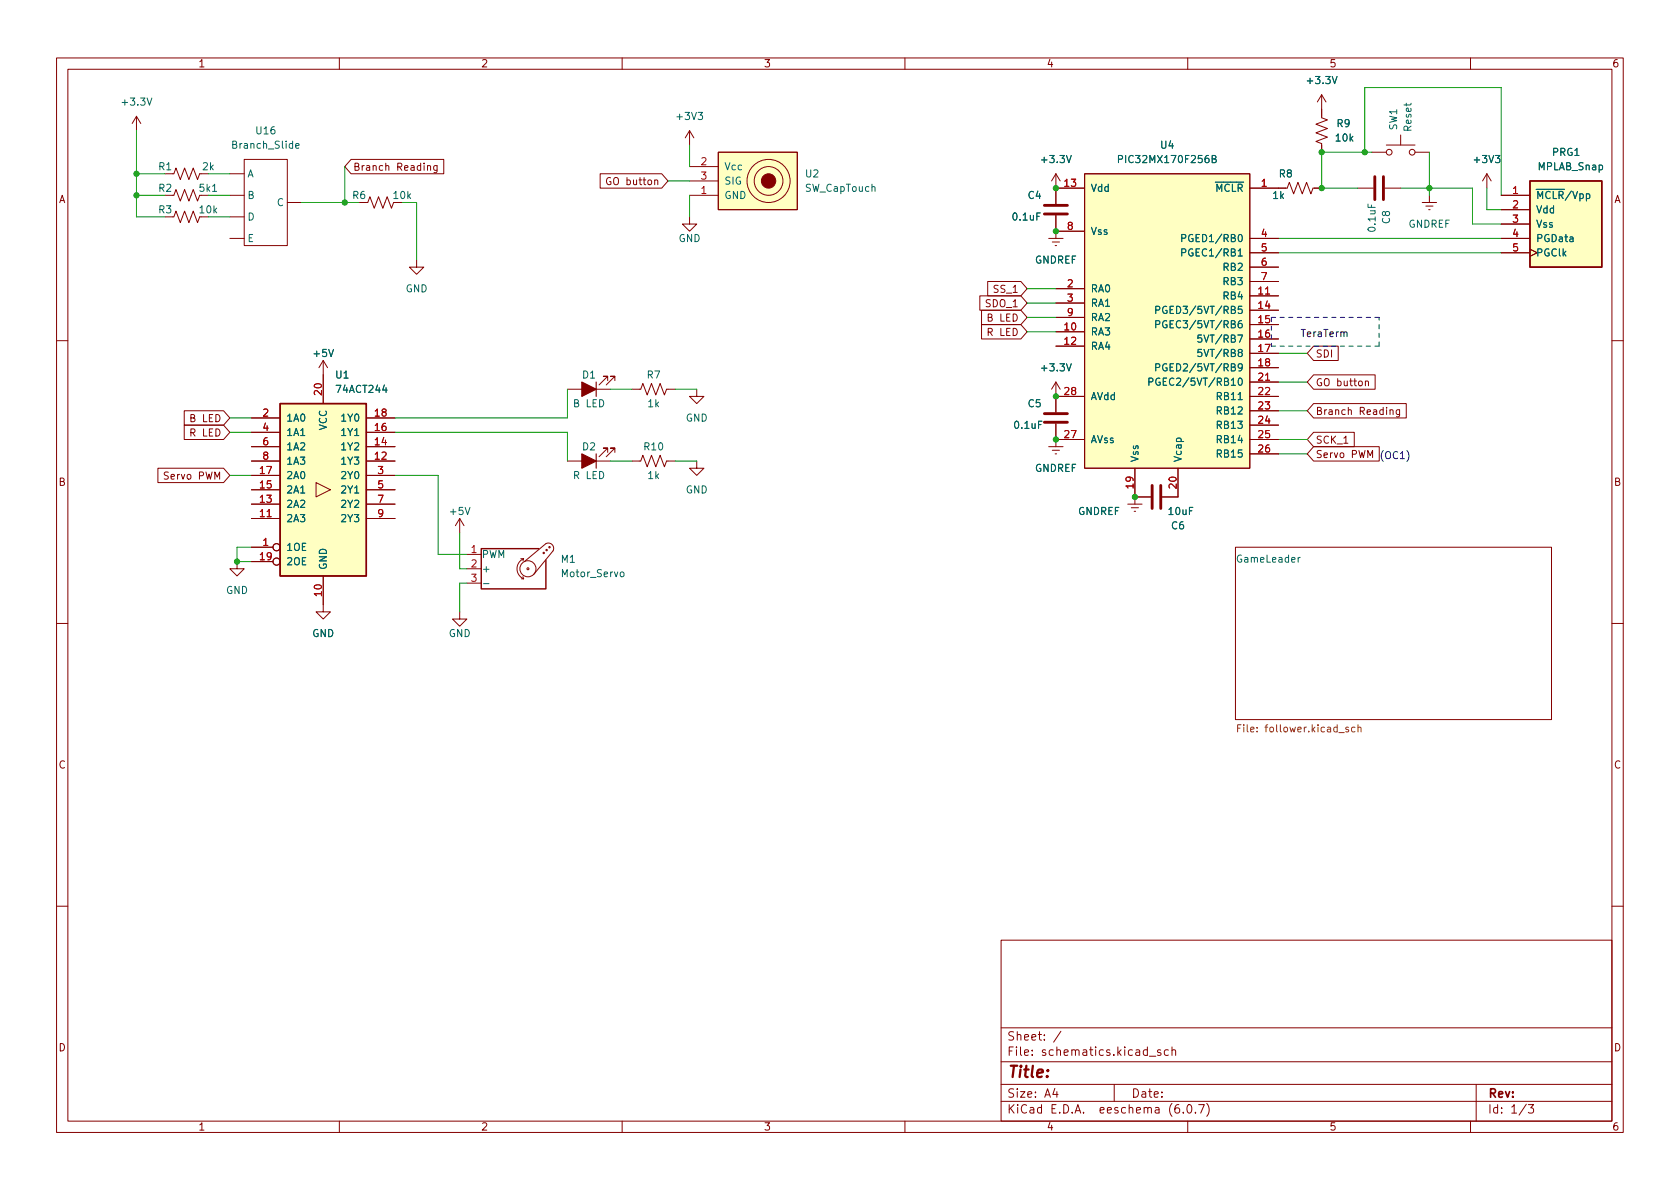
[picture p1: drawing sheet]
<svg xmlns="http://www.w3.org/2000/svg" width="297mm" height="210mm" viewBox="0 0 297 210" stroke-linecap="round" stroke-linejoin="round" font-family="sans-serif">
<g fill="none" stroke="#840000" stroke-width=".18">
<path d="M10 10.2h277v190.1h-277zM12 12.2h273v186.1h-273zM60 10.2v2M110 10.2v2M160 10.2v2M210 10.2v2M233.7 16.8v4l1 .4-2 .8 2 .7-2 .8 2 .8-2 .7 1 .4v1.5M233.7 16.8l-.8 1.2M233.7 16.8l.7 1.2M260 10.2v2M24.1 20.6l-.7 1.2M24.1 20.6v2.5"/>
<path d="M24.1 20.6l.8 1.2M29.2 34.5h1.5l.4-1 .8 2.1 .7-2.1 .8 2.1 .8-2.1 .7 2.1 .4-1.1M29.2 30.7h1.5l.4-1 .8 2 .7-2 .8 2 .8-2 .7 2 .4-1h1.5M30.7 38.3l.4-1 .8 2.1 .7-2.1 .8 2.1 .8-2.1 .7 2.1 .4-1.1M40.6 34.5h2.6M40.6 30.7h2.6M40.6 38.3h2.6M43.2 28.2h7.6v15.2h-7.6zM50.8 35.8h2.5M62.1 28.2h16.4v2.5h-16.4l-1.1-1.2zM65 35.8l.4-1 .8 2 .7-2 .8 2 .8-2 .7 2 .4-1M75.6 29.4l.2-.1h.3v.8"/>
<path d="M77.3 29.3v1l-.3 .2h-.3M77.3 29.3h-.4l-.2 .2 .1 .6h.5M106.1 30.7h10.9l1.1 1.3-1.1 1.3h-10.9zM108 31.5a.59 .59 0 0 0-.8 .5 .59 .59 0 0 0 .8 .6v-.5h-.2M121.9 38.3v1.3h1.3l-1.3 1.3-1.3-1.3h1.3M121.9 34.5h5.1M121.9 29.5h5.1M121.9 32h5.1M121.9 23.1l-.7 1.3M121.9 23.1v2.5M121.9 23.1l.8 1.3M127 26.9h14v10.2h-14z"/>
<path d="M186.7 33.3h5.1M186.7 30.7l-.8 1.3M186.7 30.7v5.4M186.7 38.1v4.1M186.7 30.7l.8 1.3M191.8 30.7h29.2v52.1h-29.2zM221 33.3h6.6l.4-1 .7 2 .8-2 .8 2 .7-2 .8 2 .4-1h1.5M240 33.3h2.8M242.6 26.9h2.5M244.9 33.3h2.7M245.1 25.6h5.1M247.6 23.9v1.7"/>
<path d="M250.2 26.9h2.5M251.5 35.8h2.5M252.1 36.4h1.3M252.6 37.1h.3M252.7 34.5v1.3M262.9 30.7l-.8 1.3M262.9 30.7v2.6M262.9 30.7l.8 1.3M265.4 37.1h5.1M265.4 34.5h5.1M265.4 39.6h5.1M40.6 42.2h2.6"/>
<path d="M73.7 46v1.2h1.2l-1.2 1.3-1.3-1.3h1.3M173.2 52.3h7.3l1.1 1.3-1.1 1.3h-7.3zM173.5 54.9h7l1.1 1.2-1.1 1.3h-7zM173.5 57.4h7l1.1 1.3-1.1 1.2h-7zM174.6 49.8h5.9l1.1 1.2-1.1 1.3h-5.9zM185.4 42.2h2.6M186.1 42.8h1.2M186.6 43.4h.2M186.7 58.7h5.1M186.7 51h5.1M186.7 53.6h5.1M186.7 40.9h5.1"/>
<path d="M186.7 56.1h5.1M221 42.2h5.1M221 52.3h5.1M221 54.9h5.1M221 57.4h5.1M221 59.9h5.1M221 44.7h5.1M221 47.2h5.1M221 49.8h5.1M265.4 42.2h5.1M265.4 44.7h5.1M270.5 44.1l1.3 .6-1.3 .6"/>
<path d="M10 60.2h2M32.6 72.6h6.9l1.1 1.3-1.1 1.3h-6.9zM32.6 75.2h6.9l1.1 1.2-1.1 1.3h-6.9zM44.4 79h5.1M44.4 76.4h5.1M44.4 73.9h5.1M57.1 63.7v7.7M57.1 63.7l-.7 1.3M57.1 63.7l.8 1.3M64.8 79h5M64.8 76.4h5M64.8 73.9h5"/>
<path d="M100.3 68.8h7.6M107.4 67.3v-.8h-.7h.7l-1.5 1.6M108.7 67.3v-.8h-.8h.8l-1.5 1.6M111.8 68.8h1.5l.4-1 .7 2 .8-2 .8 2 .7-2 .8 2 .4-1h1.5M123.2 68.8v1.3h1.3l-1.3 1.3-1.3-1.3h1.3M185.4 79h2.6M186.1 79.6h1.2M186.7 67.6v5.3M186.7 74.9v4.1M186.7 61.2h5.1M186.7 70.1h5.1M186.7 77.7h5.1"/>
<path d="M186.7 67.6l-.8 1.2M186.7 67.6l.8 1.2M221 62.5h5.1M221 65h5.1M221 67.6h5.1M221 70.1h5.1M221 72.6h5.1M221 75.2h5.1M221 77.7h5.1M232.3 61.2h4.3v2.5h-4.3l-1.2-1.2zM232.3 66.3h10.8v2.5h-10.8l-1.2-1.2zM232.3 79h11.6v2.5h-11.6l-1.2-1.2z"/>
<path d="M232.3 71.4h16.3v2.5h-16.3l-1.2-1.3zM232.3 76.4h7.1v2.6h-7.1l-1.2-1.3zM241.4 67.5l.2-.1h.3l.1 .8M241.4 67.4v.8M245.8 72.6l.1-.1h.4v.8M247.5 72.5v1l-.3 .2h-.3M247.5 72.5h-.4l-.2 .2 .1 .5h.5M285 60.2h2M27.9 82.8h11.6l1.1 1.3-1.1 1.2h-11.6zM41.9 99.3v1.3h1.3l-1.3 1.2-1.3-1.2h1.3M44.4 81.5h5.1M44.4 89.1h5.1"/>
<path d="M44.4 96.8h3.9M44.4 91.7h5.1M44.4 86.6h5.1M44.4 84.1h5.1M44.4 99.3h3.9M55.9 85.3l2.5 1.3-2.5 1.3zM64.8 81.5h5M64.8 89.1h5M64.8 91.7h5M64.8 86.6h5M64.8 84.1h5M81.3 91.7l-.8 1.3"/>
<path d="M81.3 91.7v2.5M81.3 91.7l.7 1.3M82.5 98h2.6M92.1 98.8h.5M92.6 98.8a1.93 1.93 0 0 0-1.2 1.8 1.93 1.93 0 0 0 1.2 1.8M92.6 98.8l-.1 .4M92.7 99.3l3.8-3.2a.94 .94 0 0 1 1.1 .2 .94 .94 0 0 1 .2 1.1l-3.4 4.2M100.3 81.5h7.6M107.4 80v-.8h-.7h.7l-1.5 1.6M108.7 80v-.8h-.8h.8l-1.5 1.6M111.8 81.5h1.5l.4-1 .7 2 .8-2 .8 2 .7-2 .8 2 .4-1h1.5M123.2 81.5v1.3h1.3l-1.3 1.3-1.3-1.3h1.3"/>
<path d="M186.6 80.3h.2M199.4 89.1h2.5M200 89.8h1.3M200.5 90.4h.3M200.7 82.8v6.3M200.7 87.9h2.8M208.3 82.8v5.1h-2.8M218.4 96.8h55.9v30.4h-55.9zM221 80.3h5.1M241.8 80.9v-1.2l.5 .9 .4-.9v1.2M10 110.2h2M57.1 101.8v6.4h1.3l-1.3 1.3-1.2-1.3h1.2"/>
<path d="M81.3 108.2v1.3h1.2l-1.2 1.2-1.3-1.2h1.3M82.5 100.6h2.6M82.5 103.1h2.6M92.2 102.4h.4M92.5 102l.1 .4M285 110.2h2M10 160.2h2M177 166.3h108v32h-108zM285 160.2h2M60 198.3v2M110 198.3v2M160 198.3v2"/>
<path d="M177 194.8h108M177 191.8h108M177 187.8h108M177 181.8h108M186.5 192.5l-.4 1h1M186.9 193v1M187.6 182.4l-1.3 1.9M197 191.8v3M203.2 186.8h1.2M205.2 185.7l-.3-.1-.3 .2 .1 .3 .5 .1v.4h-.6M206.6 185.7l-.5-.1-.2 .3v.4l.1 .3h.6M207.2 185.8l.2-.2 .4 .1 .1 .9"/>
<path d="M207.2 185.1v1.5M208.4 195.3a.59 .59 0 0 0-.7 .7v.5l.2 .3h.4l.2-.1 .1-.5-.2-.2-.4-.1-.3 .3M209.2 196.7v.1M210 198.3v2M210.1 195.4l.1-.1a.81 .81 0 0 1 .6 .7 .81 .81 0 0 1-.3 .8h-.1a.81 .81 0 0 1-.6-.6 .81 .81 0 0 1 .3-.8zM211.4 196.7v.1M211.9 195.3h1l-.6 1.5M213.4 195.1a1.72 1.72 0 0 1 0 2.3M260 198.3v2M261 191.8v6.5M269.9 195.3l-1.3 1.9M270.2 195.3h1l-.6 .6 .5 .1v.7l-.2 .1h-.5l-.2-.1"/>
<circle cx="135.9" cy="32" r="2.54"/>
<circle cx="135.9" cy="32" r="3.8"/>
<circle cx="245.6" cy="26.9" r=".51"/>
<circle cx="249.7" cy="26.9" r=".51"/>
<circle cx="48.9" cy="99.3" r=".63"/>
<circle cx="48.9" cy="96.8" r=".63"/>
<circle cx="96.1" cy="97.8" r=".13"/>
<circle cx="96.6" cy="97.3" r=".13"/>
<circle cx="97.2" cy="96.8" r=".13"/>
<circle cx="93.3" cy="100.6" r=".18"/>
<circle cx="93.3" cy="100.6" r="1.42"/>
</g>
<path d="M218.4 96.8h55.9v30.4h-55.9z" fill="#fff" stroke="#fff" stroke-width=".18"/>
<g fill="none" stroke="#006464" stroke-width=".18">
<path d="M52.3 25.8l.6-.1-.1-.3h-.3l-.2 .2v.6h.5M197.8 28.2l.6-.1 .1-.2-.1-.3-.6-.1v1.3M214.3 28.1l.6-.1 .1-.1-.1-.3-.6-.1v1.3h.5l.2-.2 .1-.3-.3-.2M204.3 54.8h.7l.1-.2-.1-.3-.7-.1v1.2M204.3 57.4l.7-.1 .1-.2-.1-.3-.7-.1v1.3M206.3 54.2a.59 .59 0 0 0-.8 .6 .59 .59 0 0 0 .8 .6v-.5h-.2M206.3 56.8a.59 .59 0 0 0-.8 .5 .59 .59 0 0 0 .8 .6v-.5h-.2M208.9 42.1h.6l.2-.2-.1-.3-.7-.1v1.2M208.9 44.7l.6-.1 .2-.2-.1-.3-.7-.1v1.3M212.4 59.2h-.6v.6l.2-.1 .4 .1 .1 .2-.1 .4-.1 .1-.5-.1M203.1 67.5h.6l.2-.2-.1-.3-.7-.1v1.2M204.3 65l.7-.1 .1-.2-.1-.3-.7-.1v1.3"/>
<path d="M205.1 66.9a.59 .59 0 0 0-.8 .6 .59 .59 0 0 0 .8 .6v-.5h-.2M206.3 64.4a.59 .59 0 0 0-.8 .6 .59 .59 0 0 0 .8 .5v-.5h-.2M212.4 61.8h-.6v.6l.2-.1h.4l.1 .2-.1 .4-.1 .2-.5-.2M229.9 98.6l-.4 .2M85.5 103.2h1M109.8 101.2l.3-.1 .2 .3v.3l-.2 .3-.3-.1-.1-.2z"/>
</g>
<path d="M218.8 128.8h.4M219.4 128.2h-.6v1.2M239.6 128.6h-.4l-.2 .2 .1 .6h.5M240.1 128.7l.2-.1h.3l.1 .8M240.1 128.2v1.2" fill="none" stroke="#725600" stroke-width=".18"/>
<path d="M105.4 67.6v2.5M105.4 80.3v2.5" fill="none" stroke="#840000" stroke-width=".2"/>
<g fill="#840000" stroke="#840000" stroke-width=".2">
<path d="M102.9 80.3l2.5 1.2-2.5 1.3z"/>
<path d="M102.9 67.6l2.5 1.2-2.5 1.3z"/>
</g>
<path d="M184.7 36.3h4M184.7 37.8h4M243.1 31.2v4.1M244.6 31.2v4.1M184.7 74.7h4M184.7 73.1h4M203.7 85.8v4.1M205.2 85.8v4.1" fill="none" stroke="#840000" stroke-width=".51"/>
<g fill="#ffffc2" stroke="#ffffc2" stroke-width=".18">
<path d="M191.8 30.7h29.2v52.1h-29.2z"/>
<path d="M270.5 32h12.7v15.2h-12.7z"/>
<path d="M127 26.9h14v10.2h-14z"/>
<path d="M49.5 71.4h15.3v30.4h-15.3z"/>
</g>
<path d="M270.5 32h12.7v15.2h-12.7zM49.5 71.4h15.3v30.4h-15.3zM95.2 97h-10.1v7.1h11.4v-5" fill="none" stroke="#840000" stroke-width=".25"/>
<circle cx="135.9" cy="32" r="1.27" fill="#840000" stroke="#840000" stroke-width=".18"/>
<path d="M237.6 58.9l.2-.2h.3l.1 .8" fill="none" stroke="#0f0f0f" stroke-width=".18"/>
<path d="M224.8 56.1v5.1M243.8 56.1h-19M224.8 61.2h19M243.8 61.2v-5.1" fill="none" stroke="#0000c2" stroke-width=".18" stroke-dasharray=".8 .8"/>
<g fill="none" stroke="#009600" stroke-width=".18">
<path d="M24.1 34.5h5.1M24.1 23.1v15.2h5.1M24.1 30.7h5.1M36.8 34.5h3.8M36.8 30.7h3.8M36.8 38.3h3.8M53.3 35.8h10.2M61 29.5v6.3M71.1 35.8h2.6v10.2M118.1 32h3.8M121.9 25.6v3.9M121.9 34.5v3.8"/>
<path d="M241.3 26.9v-11.4h24.1v19M242.6 26.9h-8.9v6.4h6.3M247.6 33.3h12.7v6.3h5.1M252.7 26.9v7.6M262.9 33.3v3.8h2.5M181.6 51h5.1M181.6 56.1h5.1M181.6 58.7h5.1M181.6 53.6h5.1M226.1 42.2h39.3M226.1 44.7h39.3M40.6 73.9h3.8"/>
<path d="M40.6 76.4h3.8M69.8 76.4h30.5v5.1M100.3 68.8v5.1h-30.5M107.9 68.8h3.9M119.4 68.8h3.8M226.1 77.7h5M226.1 67.6h5M226.1 72.6h5M226.1 62.5h5M40.6 84.1h3.8M44.4 96.8h-2.5v2.5h2.5M69.8 84.1h7.7v13.9h5"/>
<path d="M81.3 94.2v6.4h1.2M107.9 81.5h3.9M119.4 81.5h3.8M226.1 80.3h5M82.5 103.1h-1.2v5.1"/>
</g>
<g fill="#009600" stroke="#009600" stroke-width=".18">
<circle cx="233.7" cy="33.3" r=".46"/>
<circle cx="186.7" cy="33.3" r=".46"/>
<circle cx="186.7" cy="40.9" r=".46"/>
<circle cx="186.7" cy="77.7" r=".46"/>
<circle cx="186.7" cy="70.1" r=".46"/>
<circle cx="200.7" cy="87.9" r=".46"/>
<circle cx="24.1" cy="34.5" r=".46"/>
<circle cx="24.1" cy="30.7" r=".46"/>
<circle cx="41.9" cy="99.3" r=".46"/>
<circle cx="61" cy="35.8" r=".46"/>
<circle cx="241.3" cy="26.9" r=".46"/>
<circle cx="233.7" cy="26.9" r=".46"/>
<circle cx="252.7" cy="33.3" r=".46"/>
</g>
<text font-size="2.8" fill="#840000" x="178" y="190.6">Title:</text>
<g font-size="2.1" fill="#840000">
<text x="178" y="184">Sheet: /</text>
<text x="178" y="186.7">File: schematics.kicad_sch</text>
<text x="178" y="196.9">KiCad E.D.A. eeschema (6.0.7)</text>
<text x="178" y="194.1">Size: A4</text>
<text x="200" y="194.1">Date:</text>
<text x="263" y="194.1">Rev:</text>
<text x="263" y="196.9">Id: 1/3</text>
</g>
<g font-size="1.8" fill="#840000">
<text x="35" y="11.9">1</text>
<text x="85" y="11.9">2</text>
<text x="135" y="11.9">3</text>
<text x="185" y="11.9">4</text>
<text x="235" y="11.9">5</text>
<text x="285" y="11.9">6</text>
<text x="10.3" y="35.9">A</text>
<text x="62.4" y="30.2">Branch Reading</text>
<text x="107.9" y="32.7">GO button</text>
<text x="285.3" y="35.9">A</text>
<text x="175.9" y="51.8">SS_1</text>
<text x="174.4" y="54.3">SDO_1</text>
<text x="174.9" y="56.9">B LED</text>
<text x="174.9" y="59.4">R LED</text>
<text x="232.6" y="63.2">SDI</text>
<text x="232.6" y="68.3">GO button</text>
<text x="33.9" y="74.6">B LED</text>
<text x="33.9" y="77.2">R LED</text>
<text x="232.6" y="73.4">Branch Reading</text>
<text x="232.6" y="81">Servo PWM</text>
<text x="232.6" y="78.4">SCK_1</text>
<text x="10.3" y="85.9">B</text>
<text x="29.5" y="84.8">Servo PWM</text>
<text x="285.3" y="85.9">B</text>
<text x="10.3" y="135.9">C</text>
<text x="285.3" y="135.9">C</text>
<text x="10.3" y="185.9">D</text>
<text x="285.3" y="185.9">D</text>
<text x="35" y="199.9">1</text>
<text x="85" y="199.9">2</text>
<text x="135" y="199.9">3</text>
<text x="185" y="199.9">4</text>
<text x="235" y="199.9">5</text>
<text x="285" y="199.9">6</text>
</g>
<g font-size="1.8" fill="#006464">
<text x="231.3" y="14.9">+3.3V</text>
<text x="21.8" y="18.7">+3.3V</text>
<text x="45.4" y="23.7">U16</text>
<text x="119.8" y="21.2">+3V3</text>
<text x="236.4" y="22.5">R9</text>
<text x="247" y="23" transform="rotate(-90 247 23)">SW1</text>
<text x="249.6" y="23.4" transform="rotate(-90 249.6 23.4)">Reset</text>
<text x="41.3" y="26.3">Branch_Slide</text>
<text x="184.4" y="28.8">+3.3V</text>
<text x="198.5" y="28.8">PIC32MX170F256B</text>
<text x="205.2" y="26.3">U4</text>
<text x="236" y="25">10k</text>
<text x="260.8" y="28.8">+3V3</text>
<text x="274.5" y="27.6">PRG1</text>
<text x="28.1" y="33.9">R2</text>
<text x="28.1" y="30.1">R1</text>
<text x="35.4" y="33.9">5k1</text>
<text x="35.8" y="30.1">2k</text>
<text x="43.7" y="31.4">A</text>
<text x="43.7" y="35.2">B</text>
<text x="62.4" y="35.2">R6</text>
<text x="69.6" y="35.2">10k</text>
<text x="128" y="35.2">GND</text>
<text x="128" y="30.1">Vcc</text>
<text x="128" y="32.6">SIG</text>
<text x="142.4" y="33.9">SW_CapTouch</text>
<text x="142.5" y="31.4">U2</text>
<text x="181.8" y="35.2">C4</text>
<text x="192.8" y="33.9">Vdd</text>
<text x="213.5" y="33.9">~{MCLR}</text>
<text x="225.1" y="35.2">1k</text>
<text x="226.2" y="31.4">R8</text>
<text x="271.5" y="35.2">~{MCLR}/Vpp</text>
<text x="271.9" y="30.1">MPLAB_Snap</text>
<text x="28.1" y="37.7">R3</text>
<text x="35.4" y="37.7">10k</text>
<text x="43.7" y="39">D</text>
<text x="49" y="36.4">C</text>
<text x="178.9" y="39">0.1uF</text>
<text x="192.8" y="41.5">Vss</text>
<text x="243.2" y="41.1" transform="rotate(-90 243.2 41.1)">0.1uF</text>
<text x="245.7" y="39.5" transform="rotate(-90 245.7 39.5)">C8</text>
<text x="249" y="40.3">GNDREF</text>
<text x="271.5" y="37.7">Vdd</text>
<text x="271.5" y="40.3">Vss</text>
<text x="43.7" y="42.8">E</text>
<text x="120" y="42.8">GND</text>
<text x="183" y="46.6">GNDREF</text>
<text x="209.9" y="42.8">PGED1/RB0</text>
<text x="209.9" y="45.3">PGEC1/RB1</text>
<text x="216.4" y="47.9">RB2</text>
<text x="271.5" y="42.8">PGData</text>
<text x="271.5" y="45.3">PGClk</text>
<text x="71.7" y="51.7">GND</text>
<text x="192.8" y="51.7">RA0</text>
<text x="216.4" y="53">RB4</text>
<text x="216.4" y="50.4">RB3</text>
<text x="192.8" y="59.3">RA3</text>
<text x="192.8" y="54.2">RA1</text>
<text x="192.8" y="56.8">RA2</text>
<text x="206.2" y="55.5">PGED3/5VT/RB5</text>
<text x="206.2" y="58">PGEC3/5VT/RB6</text>
<text x="55.6" y="63.1">+5V</text>
<text x="184.4" y="65.7">+3.3V</text>
<text x="192.8" y="61.8">RA4</text>
<text x="206.2" y="65.7">PGED2/5VT/RB9</text>
<text x="212.7" y="60.6">5VT/RB7</text>
<text x="212.7" y="63.1">5VT/RB8</text>
<text x="59.4" y="66.9">U1</text>
<text x="59.7" y="69.5">74ACT244</text>
<text x="103" y="66.9">D1</text>
<text x="114.4" y="66.9">R7</text>
<text x="192.8" y="70.7">AVdd</text>
<text x="205.2" y="68.2">PGEC2/5VT/RB10</text>
<text x="215.4" y="70.7">RB11</text>
<text x="50.5" y="74.5">1A0</text>
<text x="50.5" y="77.1">1A1</text>
<text x="57.8" y="76.1" transform="rotate(-90 57.8 76.1)">VCC</text>
<text x="60.6" y="77.1">1Y1</text>
<text x="60.6" y="74.5">1Y0</text>
<text x="101.5" y="72">B LED</text>
<text x="114.6" y="72">1k</text>
<text x="121.2" y="74.5">GND</text>
<text x="179.5" y="75.8">0.1uF</text>
<text x="181.8" y="72">C5</text>
<text x="215.4" y="73.3">RB12</text>
<text x="215.4" y="75.8">RB13</text>
<text x="50.5" y="79.6">1A2</text>
<text x="50.5" y="82.2">1A3</text>
<text x="60.6" y="82.2">1Y3</text>
<text x="60.6" y="79.6">1Y2</text>
<text x="103" y="79.6">D2</text>
<text x="113.9" y="79.6">R10</text>
<text x="183" y="83.4">GNDREF</text>
<text x="192.8" y="78.4">AVss</text>
<text x="201.3" y="81.8" transform="rotate(-90 201.3 81.8)">Vss</text>
<text x="208.9" y="81.8" transform="rotate(-90 208.9 81.8)">Vcap</text>
<text x="215.4" y="78.4">RB14</text>
<text x="215.4" y="80.9">RB15</text>
<text x="50.5" y="89.8">2A2</text>
<text x="50.5" y="87.2">2A1</text>
<text x="50.5" y="84.7">2A0</text>
<text x="60.6" y="84.7">2Y0</text>
<text x="60.6" y="87.2">2Y1</text>
<text x="60.6" y="89.8">2Y2</text>
<text x="101.5" y="84.7">R LED</text>
<text x="114.6" y="84.7">1k</text>
<text x="121.2" y="87.2">GND</text>
<text x="50.5" y="92.3">2A3</text>
<text x="60.6" y="92.3">2Y3</text>
<text x="79.7" y="91.1">+5V</text>
<text x="190.6" y="91.1">GNDREF</text>
<text x="206.5" y="91.1">10uF</text>
<text x="207.1" y="93.6">C6</text>
<text x="50.5" y="97.4">1OE</text>
<text x="50.5" y="99.9">2OE</text>
<text x="57.8" y="100.8" transform="rotate(-90 57.8 100.8)">GND</text>
<text x="85.1" y="98.7">PWM</text>
<text x="85.1" y="101.2">+</text>
<text x="99.2" y="99.5">M1</text>
<text x="218.9" y="99.5">GameLeader</text>
<text x="39.9" y="105">GND</text>
<text x="99.4" y="102">Motor_Servo</text>
<text x="55.2" y="112.6">GND</text>
<text x="79.3" y="112.6">GND</text>
</g>
<g font-size="1.8" fill="#a90000">
<text x="124" y="29.2">2</text>
<text x="124" y="34.3">1</text>
<text x="124" y="31.7">3</text>
<text x="188.2" y="33">13</text>
<text x="223" y="33">1</text>
<text x="267.5" y="34.3">1</text>
<text x="188.7" y="40.6">8</text>
<text x="223" y="41.9">4</text>
<text x="267.5" y="36.8">2</text>
<text x="267.5" y="39.4">3</text>
<text x="267.5" y="41.9">4</text>
<text x="223" y="44.4">5</text>
<text x="223" y="47">6</text>
<text x="267.5" y="44.4">5</text>
<text x="188.7" y="50.8">2</text>
<text x="188.7" y="53.3">3</text>
<text x="222.5" y="52.1">11</text>
<text x="223" y="49.5">7</text>
<text x="188.2" y="58.4">10</text>
<text x="188.7" y="55.9">9</text>
<text x="222.5" y="54.6">14</text>
<text x="222.5" y="57.1">15</text>
<text x="222.5" y="59.7">16</text>
<text x="188.2" y="61">12</text>
<text x="222.5" y="62.2">17</text>
<text x="222.5" y="64.8">18</text>
<text x="56.9" y="69.8" transform="rotate(-90 56.9 69.8)">20</text>
<text x="188.2" y="69.8">28</text>
<text x="222.5" y="67.3">21</text>
<text x="222.5" y="69.8">22</text>
<text x="46.5" y="73.7">2</text>
<text x="46.5" y="76.2">4</text>
<text x="66.3" y="76.2">16</text>
<text x="66.3" y="73.7">18</text>
<text x="188.2" y="77.5">27</text>
<text x="222.5" y="72.4">23</text>
<text x="222.5" y="74.9">24</text>
<text x="222.5" y="77.5">25</text>
<text x="46" y="83.8">17</text>
<text x="46.5" y="78.7">6</text>
<text x="46.5" y="81.3">8</text>
<text x="66.3" y="81.3">12</text>
<text x="66.3" y="78.7">14</text>
<text x="66.8" y="83.8">3</text>
<text x="222.5" y="80">26</text>
<text x="46" y="88.9">13</text>
<text x="46" y="86.4">15</text>
<text x="66.8" y="86.4">5</text>
<text x="66.8" y="88.9">7</text>
<text x="200.4" y="86.3" transform="rotate(-90 200.4 86.3)">19</text>
<text x="208" y="86.3" transform="rotate(-90 208 86.3)">20</text>
<text x="46" y="91.4">11</text>
<text x="66.8" y="91.4">9</text>
<text x="46" y="99.1">19</text>
<text x="46.5" y="96.5">1</text>
<text x="83.3" y="97.8">1</text>
<text x="83.3" y="100.3">2</text>
<text x="56.9" y="105.4" transform="rotate(-90 56.9 105.4)">10</text>
<text x="83.3" y="102.9">3</text>
</g>
<text font-size="1.8" fill="#0f0f0f" x="229.9" y="59.6">TeraTerm</text>
<text font-size="1.8" fill="#0000c2" x="243.8" y="81.2">(OC1)</text>
<text font-size="1.8" fill="#725600" x="219.8" y="129.5">File: follower.kicad_sch</text>
</svg>
